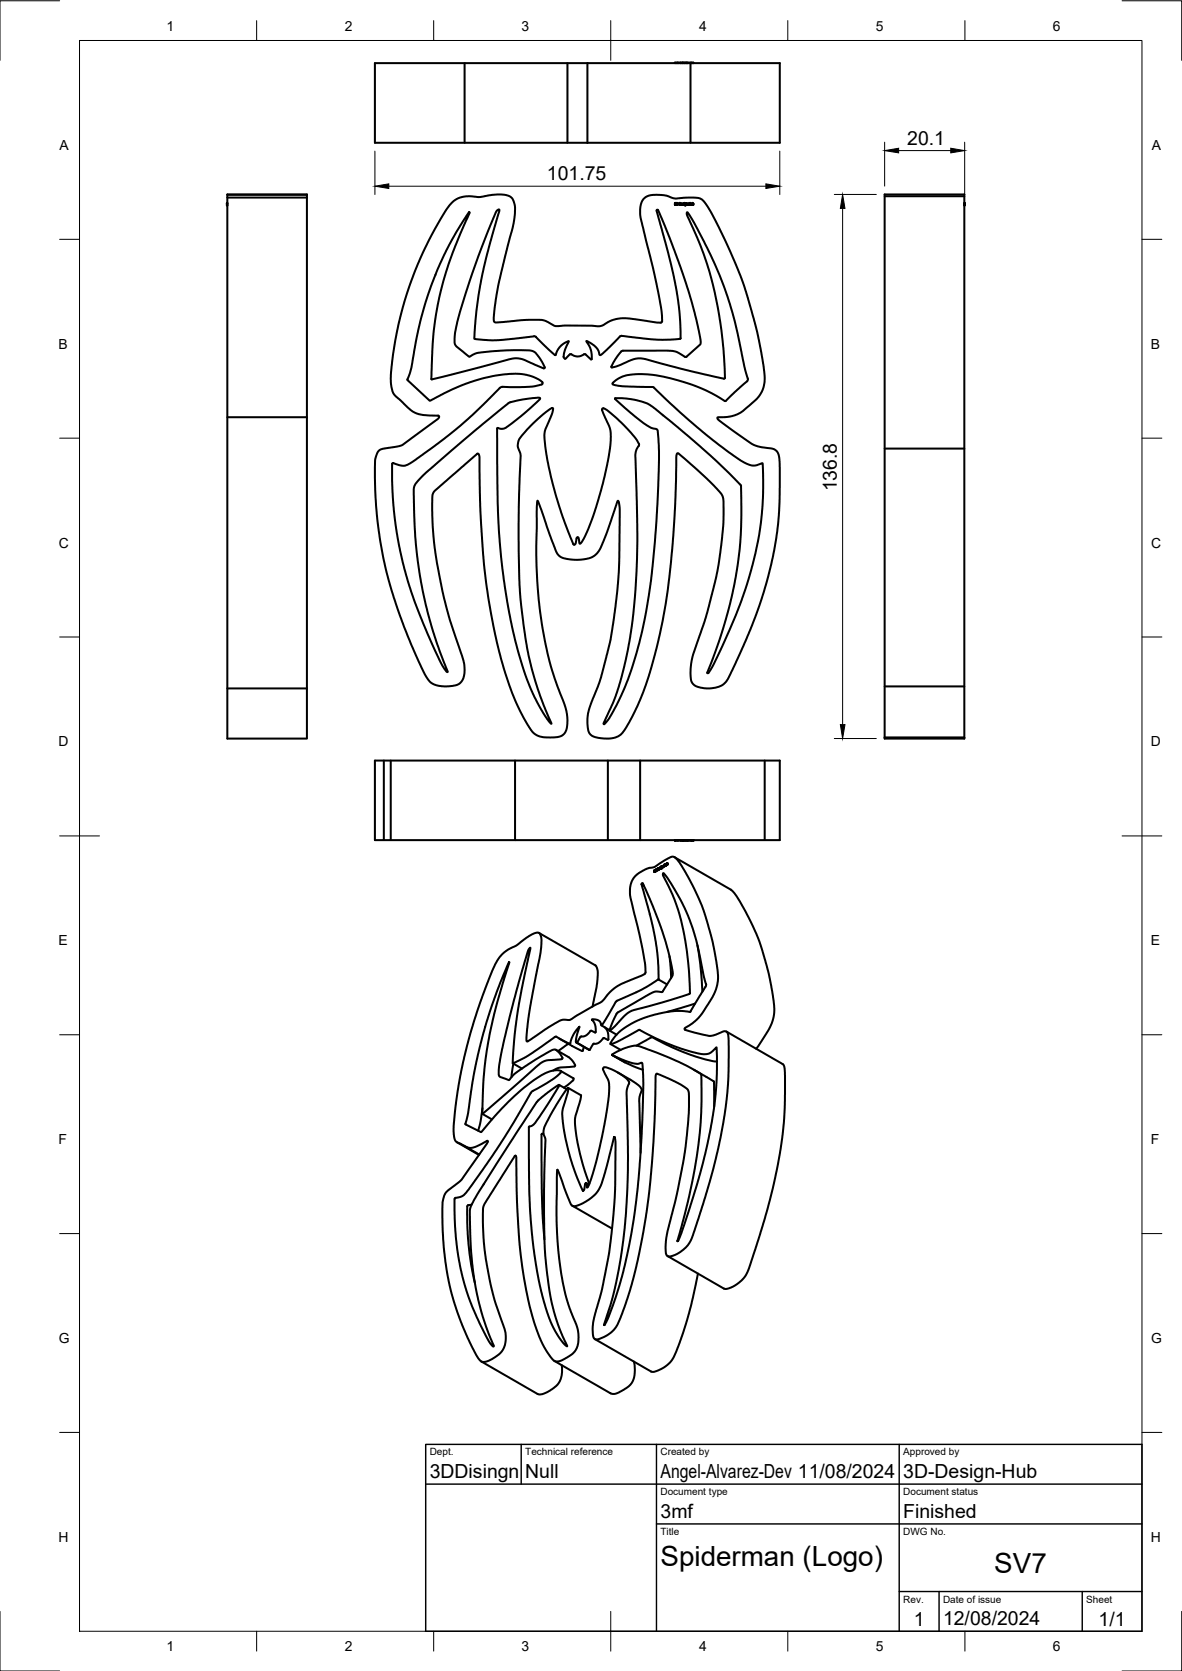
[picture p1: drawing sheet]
<svg xmlns="http://www.w3.org/2000/svg" width="297mm" height="420mm" viewBox="0 0 297 420" stroke-linecap="round" stroke-linejoin="round" font-family="sans-serif">
<!-- layer: Visible -->
<g fill="none" stroke="#000" stroke-width=".51">
<path d="M116.8 15.9v20M142.6 15.9v20M147.6 15.9h48.4v20h-48.4M147.6 15.9h-53.4v20h53.4M147.6 15.9v20M169.6 15.8v.1M169.7 15.8l-.1 .1M169.8 15.9h.1M169.8 15.8l-.1 .1M170.2 15.8l-.2 .1M170.2 15.8v.1M170.3 15.8l-.1 .1"/>
<path d="M170.3 15.8v.1M170.4 15.9h.1M170.4 15.8l-.1 .1M170.4 15.9h.2M170.9 15.8l-.2 .1M171 15.8l-.1 .1M171 15.8v.1M171.1 15.8l-.1 .1M171.1 15.8v.1M171.2 15.8v.1M171.4 15.8l-.2 .1M171.4 15.9h.1"/>
<path d="M171.4 15.8v.1M171.5 15.8h.1M171.6 15.8v.1M171.7 15.8l-.1 .1M171.8 15.8l-.1 .1M171.9 15.9h.1M171.9 15.8l-.1 .1M172.1 15.9h.1M172.1 15.8h.1M172.2 15.8l-.1 .1M172.3 15.8l-.1 .1M172.4 15.8h.1"/>
<path d="M172.4 15.8l-.1 .1M172.6 15.8l-.1 .1M172.7 15.9h.1M172.7 15.8l-.1 .1M172.8 15.9h.2M173.2 15.8l-.1 .1M173.4 15.9l.1 20M173.4 15.8l-.2 .1M173.6 15.8h.1M173.7 15.9h.1M173.8 15.8l.1 .1M174 15.9h.1"/>
<path d="M174.1 15.8h.1M174.3 15.9h.1M174.3 15.8l-.1 .1M57 51l.1 .2M57 51.5l.1 .1M57 51.6h.1M57 51.2l.1 .1M57 51.3h.1M57 51.3l.1 .2M57 51.5h.1M57.1 48.9h20v136.8h-20zM57.1 49.7h20"/>
<path d="M57.1 49h20M165.4 52.9l3.5 8.6 3.6 10 2.1 7.2 1.3 6.1 .2 1-.1 .8-3.5 3.1M165.4 52.8l-.2-.1-.2 .3 2.9 10.6 2.2 9.8 .7 5.3 .2 6.4M169.6 51.1h.3l-.1 .4-.2-.1 .2 .1-.1-.2 .1-.2zM170 51h.1a.26 .26 0 0 1 .3 .3 .26 .26 0 0 1-.2 .2h-.2zM170 51.1l.3 .1-.1 .3h-.2zM170.4 51.3l.2 .1zM170.7 51h.2a.25 .25 0 0 1 .2 .3 .25 .25 0 0 1-.2 .2h-.2zM170.8 51.1h.2v.4h-.2zM171.2 51.2h.2l.1 .2h-.3h.3l-.2 .1zM171.3 51.2l.1 .1zM171.6 51.2h.3h-.3l.2 .3h-.2l.2-.1z"/>
<path d="M172 51.1h.1M171.9 51.2l.1 .3zM172.1 51.2h.3l-.1 .5-.2-.1 .2-.1h-.2zM172.5 51.2h.3v.3l-.1-.3-.2 .3zM172.8 51.3l.2 .1zM173.1 51l.1 .2h.2l.1-.2v.5l-.1-.2h-.2l-.1 .2zM173.6 51.2l.1 .3 .2-.3v.3h-.3zM174 51l.3 .3-.1 .2h-.2zM222.3 49.3h20M242.3 51.4h.1M242.3 51.3v.1M242.3 51.3h.1"/>
<path d="M242.3 51.1l.1 .2M242.3 51l.1 .1M242.3 51.5l.1 .1M242.3 51.7h.1M242.4 51.4v.1M108.5 95.4l-.1-.1 .2-5.7a84.8 84.8 0 0 1 9-35.2l.4-.9-.1-.2-3.1 4.8-2.9 5.4a101 101 0 0 0-8.5 28.9l-1 3.2 5.5 5.1 3.3-1.6a38.5 38.5 0 0 1 20.2-5l2.4 .6 1.9 .9a.88 .88 0 0 1 .6 1l-2.7 .6-5 .1a5.8 5.8 0 0 0-3 .3l-6.9 6.7-3.1 2.8-6.4 5-5.3 3.9-1.7 .9a3.8 3.8 0 0 1-3.4-.5M134.7 84.7l1.7 1.8a11.3 11.3 0 0 0 3.2 2.8l.5-1.2 .9-1.2 .9-.7 1-.4-.6 1.3a4.2 4.2 0 0 0-.5 3l.4 .1 1-1.1h.4M134.7 84.7l-.5-.1-10.1 1-4.3-.3-.6-.2 .5-7 1.2-7.6 1.6-6.9 3-10.9h-.3l-.5 .5a193.8 193.8 0 0 0-10.2 29.7l-.3 2.4a1.93 1.93 0 0 0 .7 2l3 2.4 1.4-.8a57.6 57.6 0 0 1 14.5-.7 7.7 7.7 0 0 1 3 4.4h-.2M136.6 92.6l-5-2.2-1.4-.3h-1l-20.7 5.3M143.6 89.1l.7 .4 .9 .1 1.8-.6 1.5 1.4M171 85.1a43.9 43.9 0 0 1-13.4-.5l-1.3-.2-.5 .2-4.6 4.5a.37 .37 0 0 1-.5 .1 .37 .37 0 0 1-.1-.5l-.3-.7a6.2 6.2 0 0 0-2.9-2.3l.9 1.7 .4 2.3a.37 .37 0 0 1 .1 .4 .37 .37 0 0 1-.3 .2M172.5 89.7l-.2 .1a7.1 7.1 0 0 0-5.1-1.6h-10a1.84 1.84 0 0 0-2 1.3l-1.6 2.8a3.2 3.2 0 0 0 2.3-.5l3.1-1.4 2.1-.3 12.1 3.1 8.7 2"/>
<path d="M181.9 95.2l.3-.2-.4-6.8-1.2-9.6a95.1 95.1 0 0 0-8-24.7 .24 .24 0 0 1-.1-.4 .24 .24 0 0 1 .3 0l1.6 2.4 3.4 6.5 2 4.4 2.2 5.3 2.6 8.7 2.4 11.3 .9 3.1a.83 .83 0 0 1-.5 1l-5 4.6M57.1 104.9h20M98.9 116.4l-.3 .2M110.1 104.5l-3.9-.2-2-.5-1.6-1.2-2.9-2.7a4.7 4.7 0 0 1-1.5-4.2l.2-3.3 .9-6.7 .9-4.6 1.4-5.2 1.4-4.4 2-5 2.8-6.1 1.9-3.6a19.7 19.7 0 0 1 4.5-6.4l1.3-.7 1.7-.3 3.4 .2 4.4-.7 1.7 .1 1.3 .3a3.2 3.2 0 0 1 1.4 3 42.5 42.5 0 0 1-1.7 9.1l-2.5 10.4-1.1 7.8a1.24 1.24 0 0 0 .3 1.5l9.4-.7a7.1 7.1 0 0 1 5.6 1.5l11.3 .1 3.4-1.6 2.4-.4 1.6 .1 7 1h1l.3-.3a81.9 81.9 0 0 0-3-16.2l-2.5-10.7a4.5 4.5 0 0 1 1.2-4.2l.9-.5 1.2-.2 2.7 .1 1.2 .3a4.5 4.5 0 0 0 3.5 .3h.7a7.9 7.9 0 0 1 4 .4l1.2 1.3 1.8 3.1a111 111 0 0 1 10.7 27.9l1.3 6.2 .9 5.9a7.7 7.7 0 0 1-3.6 7.2 9.4 9.4 0 0 1-4.6 2.9l-3.3 .3a.34 .34 0 0 0-.5 .3 .34 .34 0 0 0 .4 .4l8.4 6.1 2.1 .7 3.3 .5 .7 .4 .5 .7 .3 1.3 .1 2.3-.2 11-.5 5.3-.9 5.4a123.2 123.2 0 0 1-12 32.2l-.5 .5a7.3 7.3 0 0 1-7.7 0l-.3-.4a14.1 14.1 0 0 1 .8-8.7l3-8.8 2.6-10.4 1.4-11.3 .1-4.4-.1-2.9a5.8 5.8 0 0 0-2-2.7l-4.5-4.3-4.7-4.1a.31 .31 0 0 0-.4 0 .31 .31 0 0 0-.1 .4l-.4 13.4-.5 8.7-1.3 11.9-1.3 7.7-1.9 8.4-2.3 7.8-2.2 5.4-2 3.9-1.4 2.3a5.1 5.1 0 0 1-5.3 1.8l-1.7-.3a2.62 2.62 0 0 1-2-3l-.1-1.6 .4-2.2 3-8.3 2.5-9.6 .8-5.4 .9-7.4 .4-6.8 .1-13.1-.4-2.1-4 11-.8 1.6-1.1 1.2a10.1 10.1 0 0 1-8.8 .1l-.9-1.2-4.6-12.7-.2 1.7v6a107.3 107.3 0 0 0 5 38.4l2.4 6.7 .3 2.6-.3 2.4a3.1 3.1 0 0 1-3.6 1.7h-.7a5.4 5.4 0 0 1-5.6-3.5 81.6 81.6 0 0 1-8.8-26.7l-1.3-7.7-.7-5.6-.9-13.6-.2-13.3-.1-.7-.2-.2h-.3M110.1 104.5a.57 .57 0 0 1-.2 1l-8.9 6.5-4.5 .8a2.87 2.87 0 0 0-2.2 3 106.9 106.9 0 0 0 10.2 48.9l2.2 4.7 1 1.6a4.9 4.9 0 0 0 4.5 1.6l2.1-.2 1-.4a5.2 5.2 0 0 0 1.3-5.4l-.6-2a120.6 120.6 0 0 1-4.3-13.9l-2.3-11.8-.8-8.9a19.9 19.9 0 0 1 .2-6l.5-.7 10.6-9.2M127.7 101.4l-8.4 6.9-11.6 10a12.4 12.4 0 0 0-3.6 4.1l-.1 4.9 .4 7.9 .6 5.9 .8 5.2 1.2 5.8 1.4 5.1 1.6 5 2.5 6.8a6.5 6.5 0 0 1-2-3l-3.1-6.7-3.2-8-1.8-5.5-1.2-4.4-1.3-6.3-.9-6.8-.4-4.6v-7.1M127.8 101.4a16.9 16.9 0 0 1 7.9-1.3l-.3 .5a50 50 0 0 1-8.9 7.2h-.6l-.8-.2-.2 .1M138.7 102.6l-2.2 1.6-2.8 2.6a15.5 15.5 0 0 0-3.4 4l-.2 1.4 .8 2.5-.5 13.1v11.6a104.6 104.6 0 0 0 5.7 36.6l2.5 6-1.7-2.2-2.5-4.4-1.8-4.1-1.3-3.8a165.3 165.3 0 0 1-6.3-48.6l-.1-11.2M138.7 102.6l.3 .1-.2 1-1.8 4.5a15.5 15.5 0 0 0 .4 6.5l1.1 5.4 1.4 5.1 1.6 4.9 2.6 6.7M154.6 100.3l6.2 5.4a7.9 7.9 0 0 0 4.3 2.3l.2 .4 .3 5.1-.4 13.4-1.2 15.4-1.1 8.3a88.8 88.8 0 0 1-8.8 28.2l-1.3 2.2-1.1 1.1v-.2l3-6.9 2.2-7.6 1.5-7.3 1.1-9.7a329.5 329.5 0 0 0 .2-36l.2-1.2 .6-1M154.6 100.3l-.1-.1a15.5 15.5 0 0 1 9.4 2l12 10 4.2 3.8 6 5.9M160.5 111.6a33.6 33.6 0 0 0-8.3-8.7 .48 .48 0 0 0-.7-.2 .48 .48 0 0 0-.1 .7l1.9 4.4 .2 2.9-.9 6.2-2.1 8.4a37.6 37.6 0 0 1-4.5 11.3h-.4l-.2-1.3-.3-.2"/>
<path d="M160.6 111.6l-.1 .5M182.4 100.8l-.1 .1a44.9 44.9 0 0 0-21.9-6.8 7.8 7.8 0 0 0-6.5 2.4l.5 .3 2.1 .3 7.5 .2 .3 .1a132.1 132.1 0 0 0 23 19.1l1.5 .5a4 4 0 0 0 2.7-.5l.2 .8 .1 6.7-.7 8-1.3 7.1-1.7 6.5-1.1 3.6a141.2 141.2 0 0 1-8.8 19.8l-.3 .3-.2-.2a104.6 104.6 0 0 0 8.5-46.8M222.3 112.8h20M144.1 136.8l.2 .1M144.9 135.4l-.2 1.2-.4 .4M145.1 135.1l-.2 .2M186.1 121.9l.1 .4M57.1 173.1h20M222.3 172.6h20M94.2 191.2h101.8v20h-101.8zM96.5 191.2v20M98.2 191.2v20"/>
<path d="M129.4 191.2v20M152.8 191.2v20M160.9 191.2v20M192.2 191.2v20M222.3 185.4v.3h20v-.3M222.3 185.4v-136.5h20v136.5M222.3 185.4h20M164.4 218.9l.1 .1M164.5 218.8v.2M164.5 219l-.1 .1M164.5 218.9v.1M164.5 219h.2"/>
<path d="M164.6 219.1l-.2 .1M164.6 218.8h.1M164.6 218.9l-.1 .1M164.6 219v.3M164.7 218.9l-.1-.1v.2M164.7 219v.1M164.7 219h.1M164.7 218.9l-.2-.1-.1 .2M164.7 218.7v.3l.2-.3-.1 .1M164.9 218.7l-.2 .5M164.9 219v.1M164.9 218.9v.1"/>
<path d="M164.9 218.6l.1 .1M164.9 218.9l.1 .1M165 218.8v.1M165 218.7v.2M165 218.7h.1M165 218.7h-.3v.4l.5-.4M165.2 218.7l-.2 .1h.2M165.2 218.4v.3M165.3 218.5l.1-.1v.1l-.2 .2M165.3 218.7l-.1 .1M165.4 218.4l-.1 .3M165.4 218.7v.1"/>
<path d="M165.4 218.7h.1M165.4 218.3h.1M165.5 218.6v.1M165.5 218.3v.2M165.5 218.4v.2M165.5 218.5v.1M165.5 218.3l-.3 .1v.4l.3-.3M165.6 218.5h.2M165.6 218.3v.1M165.7 218.3v.1M165.7 218.3l-.1 .1M165.7 218.5h.1"/>
<path d="M165.7 218.2l.1 .2M165.8 218.4l-.1 .2M165.8 218.4h.1M165.8 218.4l-.1 .1M165.8 218.3h.1M165.9 218.2h.2M165.9 218.3l.1 .1M165.9 218.1l.1 .1M166 218.3l-.4-.1v.4M166 218.2l-.1 .1M166 218.4h.1M166.1 218.1h.1"/>
<path d="M166 218.2h.1M166 218.2l.1 .1M166.1 218.1l-.3 .2M166.1 218.2h-.1M166.1 218.3l-.3 .1M166.1 217.9v.4M166.1 218l.1 .3M166.1 217.9v.1M166.2 218.3h-.1M166.2 218.3h.1M166.2 218.1h.1M166.2 218.3l.1 .1"/>
<path d="M166.2 218v.1M166.3 218.2v.2M166.3 218.3v.1M166.3 218.2l-.1 .1M166.3 217.9v.2v-.1M166.3 218.2h-.1M166.3 217.9h.1M166.4 218.2v.1M166.4 217.8l.1 .4M166.5 217.9h-.3l.1 .3M166.5 218.1l-.2 .3M166.5 217.8l.1 .3"/>
<path d="M166.6 217.8h.1M166.6 217.8v.2M166.7 217.8h.1M166.7 217.7v.3M166.7 217.7h.1M166.7 217.7l-.2 .1v.3l.1-.3M166.8 217.7l-.1 .3M166.8 217.7l-.1 .1 .2-.1M166.9 217.4v.2l.4-.3-.1 .4M166.9 217.6l.1 .2M166.9 217.8h.1M167 217.5l-.1-.1 .1 .5 .1-.3"/>
<path d="M167 217.6l.1-.1v.2M167.2 217.3l.1 .4M167.3 217.6h.1M167.4 217.5l-.1-.2v.3M167.4 217.2l.1 .4M167.4 217.5h.1M167.5 217.6h-.2M167.5 217.6h-.1M167.5 217.5v.1M167.5 217.3l-.2 .2v-.2M167.6 217.5h.1M167.6 217.2v.1"/>
<path d="M167.6 217v.2l.2-.1M167.6 217.4h.1M167.6 217.1v.2M167.6 217.1l-.1 .4M167.6 217.1h.1M167.7 217.2l-.1 .2M167.7 217.1h.1M167.7 217.3v.1M167.7 217.2l.1 .2M167.8 217.1l-.2 .4M169.5 215.5l14.1 8.2 1.1 1 .8 1.3a58 58 0 0 1 7.6 18.3l1.3 7.4 .1 3.5-.5 2.1-.7 1.3-3.3 5.1M169.6 211.2v.1"/>
<path d="M169.7 211.2l-.1 .1M169.7 211.3h.2M170 211.2h.2M170.3 211.2l-.1 .1M170.3 211.3h.1M170.4 211.2h.2M170.7 211.2h.3M171 211.2v.1M171 211.3h.1M171.2 211.2h.1M171.3 211.2l-.1 .1M171.5 211.2l-.2 .1"/>
<path d="M171.5 211.2v.1M171.6 211.2h.1M171.8 211.2l-.1 .1M171.9 211.2l-.1 .1M171.9 211.2h.1M172.1 211.2h.1M172.1 211.2v.1M172.2 211.2l-.1 .1M172.3 211.2l-.1 .1M172.4 211.2l-.1 .1M172.5 211.2h.1M172.7 211.2l-.1 .1"/>
<path d="M172.7 211.2v.1M172.8 211.2l-.1 .1M172.8 211.2h.1M172.8 211.2h.2M173.1 211.2h.1M173.4 211.2l-.2 .1M173.5 211.2l-.1 .1M173.6 211.2h.2M173.9 211.2l-.1 .1M174 211.2h.1M174.2 211.2l-.1 .1M174.2 211.2v.1"/>
<path d="M174.3 211.2l-.1 .1M174.3 211.2h.1M135.5 234.6l14.3 8.3 .4 1.4-.1 2.1-1.2 6.7M161.2 222.4l.1-.2 .3 .2M161.5 222.1l-.2 .1M161.5 222.1l2.1 4.7 2.5 6.3 2.3 8a10.7 10.7 0 0 1 .6 4.1l-2.6 4.2-1.6-.1-.6 .2-7 3.9a5.4 5.4 0 0 0-3.4 4.1l-.6 1.5M161.8 222.7l-.6-.3 2.3 8.4 1.3 6.2 .6 4.4 .1 4.7M175.3 237.6a90.4 90.4 0 0 1 1.2 11.8M149.6 259.6l-1.1-.4-1.2 1.2-1.2 .2M151.1 257.8l2.1 1.2M152 258.3l.7 1.2 .2 1.8M153.2 259l.1 .1"/>
<path d="M153.2 259.1l1.7 1.1M154.7 252l-3.2 5.5a.27 .27 0 0 1-.4 .3 .27 .27 0 0 1-.1-.4l-.3-.5-.5-.4-1.4-.2 .8 1.5 .1 1.6-.1 .2M160.5 259h.3a43.5 43.5 0 0 0 16.4 6.1l1.3-.4 1.6-1.3v8.7l-.7 6.7-1.6 8.7-1.9 7.8-4 12.7-1.1 3.1-.6 .9M162 244.9l.2-.6v-1.2l-.7-4.3-3.2-13.6 .2-2.7 .7-1.7 1.3-1.3 2.1-1.1 1.9-.4 2.6-1.7 1.6-.8a1.95 1.95 0 0 1 2 1.3l.6 1a59 59 0 0 1 7.7 18.6l1.4 8.1v2l-.4 2-1 2.3-2.5 4-1.9 2-2.5 1.7v.3l.3 .2a21.4 21.4 0 0 0 6.4 1.4l3.2-1.1 .5 .1 .4 .6 .2 6-.3 8.4-1 7.8-1.9 9.1-2.7 9.6-3.1 9.7-1.1 2.4-1.5 1.4-1.5 1-1 .4-.9 .1-.5-.2-.3-.5v-1.3l.1-2.7 2.9-12 2-10.9 .8-8.5v-4.9l-.3-1-1.4-1-2.4-1.3-4-1.6-.3 .7-.2 10.8-1.1 15.8-1.1 8.7-2 10.8-1.9 7.4-1.4 4.4-1.7 4.3-1 1.4-.9 .9-1.5 .9-1.5 .6a1.02 1.02 0 0 1-1.1-.2 1.02 1.02 0 0 1-.3-1l.1-3.3 2.4-9.2 1.6-7.8 .6-5 .9-11.2 .1-11.6-.3-1.5-3.2 11.7-1 2-.9 1a8.7 8.7 0 0 1-5.2 2.7l-.7-.5-3.3-8.7-.2 14.3a66.4 66.4 0 0 0 3.4 20.9l1.9 4.8 .2 1.5-.1 1.9-.3 1.3-.5 1-.9 .8-1.9 1.2a1.95 1.95 0 0 1-2.7 .1l-.8-.9a39 39 0 0 1-5.6-15l-1.3-7.4-.8-6.6-.6-9.7-.1-11.3-.2-.4-.8 1-7.2 11.4a6.3 6.3 0 0 0-.3 3.4l.5 8 1.7 9.5a64.4 64.4 0 0 0 3.1 9.6l.4 1.7 .1 1.5-.2 1.5-.6 1.3-.8 .9-1.8 1.3-1.6 .7-1.2-.1-1.3-1.7-2.4-5-2.3-5.7-1.6-5.2-1.1-5.6-.7-5.7-.3-7.3v-3.8l.2-1 .7-1.5 4-3.3 6.2-8.9 .3-.6-.2-.1-2.5 1.3-1.6 .4-1-.2-2.7-1.4a5.6 5.6 0 0 1-.6-4.1l1.2-9.9 2.1-9.6 2.6-9.2 3.8-10.2 1.6-2.9 1.5-1.7 2.9-1.6 3.3-2.4 1.2-.7 .8-.2a1.43 1.43 0 0 1 1.1 1.8l-.3 3.3-2.9 15.5-.6 6.4a.27 .27 0 0 0 .1 .3 .27 .27 0 0 0 .4 0l5-3.5 2.8-1.6 .9-.3h1.8l7.6-4.3 .9-.8 1.5-1.9 2.1-1.6 6.6-2.9M165.5 246.1l-.1 .2M167.6 247.5l-2.2-1.2-4.2 2.5-6.1 2.8-.4 .3M168.2 240.4l.5 5.5M173.4 254.4l-2.2-.2-2.9 .1-5.8 1.4a15.5 15.5 0 0 0-8.3 5.4l-.7 1a.21 .21 0 0 0-.2 .3 .21 .21 0 0 0 .3 .1l1.5-.6 5.4-2.9M173.4 254.4l3.4-5.5a1.8 1.8 0 0 0 .3-2.5l-2.1-9.8-1.8-5.5-1.1-2.8-1.9-3.4-2.5-4.2-1-1.2v.7l2 4.2a66.5 66.5 0 0 1 4.6 25.5l-7.1 2.2-7.5 2-1.7 1.2-3.7 3.8M174.7 252.3l-7 2.1M182.5 259.4l14.2 8.1 .4 .6 .2 2.3v6.5l-.6 8.2-1.2 7.6-2.1 9.3-2.4 8.3-3.1 9.5-1.4 2-2.3 1.7-1.3 .5h-.9l-14.2-8.2M121.2 278.6l-.4 3.1-.6 2.6"/>
<path d="M128.9 267.4l2.3 1.3M129 267.4l-.5 3.4M139.7 264l3.4 1.9 .7 .8 .7 1.1M140.5 272.8l1.9 1.1M140.6 261.2l5.7 3.1M140.9 269.3l-1.1-.2-1.5 .3-2 .8-1.4 .9a70.3 70.3 0 0 0-13.2 12.6l-.9 .9-3.8-1.9v-.2M140.9 269.3l3.2 1.8M140.9 269.3a1.72 1.72 0 0 1-1 1.3l-5 3.2a3.2 3.2 0 0 0-2.2 2.3l-7.2 11.8-7.7 11.2-1.3 1.4-.8 .4-1.2 .3-.3 .3 .1 4.7 .3 5.5 .6 4.3 1 5 1.5 5 2.1 5.1 3 6.1 1.1 1.4 .2-.2-1.4-3.2-1.6-5-.9-3.3-1-5-.9-8.1-.2-9.8 .9-2.1 1.6-2.6 14.3-22.2 2.8-2.4 2.8-1.9-2 3.5-3.9 5.9a2.06 2.06 0 0 1-1.6 1.1M142.8 273.6l3.2 1.8M142.8 273.7l-1.5 5.8 .3 4.2 1.8 7.8 1.3 3.9 1.8 4M142.8 273.6h-.1l-.2 .2-1.3 1.8-3 5.1a7.4 7.4 0 0 0-1.6 4.2l.5 1.7-.3 8.7-.1 10.2 .2 8.1 .4 5.2 .9 6.7 1 4.2 1.6 4.9 1.7 3.9-1-.8-1.2-1.6-2-3.9-2-6.4-1.4-6.4-1.1-7.8-.6-8.2-.3-12.2v-7.8l.1-.2M142.9 262.5l-2.6 1.8"/>
<path d="M143.1 262.4l-3.4-1.8-7.4 5.1-3.5 1.6 .4-6 .8-6.1 1-6.2 2.3-10.3-.1-.4-.6 1-3.4 12.1-2.4 9.7-1.4 7-.1 2 .2 .6 2.4 .9 .7-.8a12 12 0 0 1 3.8-2.9l6.2-3.8a1.27 1.27 0 0 1 1.9 .6l.5 .7a.5 .5 0 0 1 .4 .5 .5 .5 0 0 1-.3 .4l-3.6 .3-1.5 .7-14.8 12.7M143.3 262.3l-.1 .1M144.1 271.1a1.38 1.38 0 0 1-1 1.3l-1.4 1.1M144.3 268.2l-3.5 .2-1.8 .8M144.5 267.8l-.1 .3M144.8 262.1l3.4 1.9M145 262.1l-.3-.1 .1-.7 .8-3.1-1.4 1.8-.9 2.3M146 275.4l-.2 1.3-1.3 4.8 .1 2.2 .5 3.2a61.6 61.6 0 0 0 3 10.8M146.1 260.6l-.3 .2-.8 1.3 3.1 1.9M146.7 263.2l-.4 1.1M151.5 261.1l-.7 .8-.9 .5a1.16 1.16 0 0 0-1.2 .8l-.6 .8M151.5 261.1l.3-.1 1 .5 .1-.2"/>
<path d="M151.5 268.9a.6 .6 0 0 1 .9-.5 11.6 11.6 0 0 1 5.7 3.6l-.1 .5M151.5 268.9l1.3 2.5 .3 1-.1 2.7-.3 2.8-1.1 6.6-1.6 7-1.4 4.8-1 2.3-.3-1.1a.95 .95 0 0 0-.4 1.1l-.3 .8M153.4 262.5l2.6 1.5M153.8 265.3l4.7 1.9a3.9 3.9 0 0 0 2.9 .1l.3 4.9-.3 9.6-.7 11.6-1.1 10.5-1.4 9-1.5 6.7-2 6.8-1.6 4.4a4.9 4.9 0 0 1-1.3 2.4l2-6.4 1.1-4.5 1.1-5.9 1-7.7 .6-8.3 .2-6.3-.2-14.7a21.2 21.2 0 0 1 0-5.6l.4-1.3M153.8 265.3l3.2 1.8M153.9 265.1l2.2-1.2 1.7-.6 1.6-.4 1.1 .1 4.9 1.8 5.4 2.3 4.3 2.3 1 .6 .2 .3M153.9 265.1l-.1 .2M155.2 269.7l3.2 1.8a6.2 6.2 0 0 1 2.9 2.4M157 267.1l4.5 1.9M157 267.1h.1M161.3 273.9l-.7 2.6 .4 13.4M163.7 260.8l-3.8 2.1"/>
<path d="M163.7 260.8h.2a45.9 45.9 0 0 0 16.3 6.1M174.3 269l4.1 2.3a1.37 1.37 0 0 1 1.1 1.9v5M176.3 270.3v6.7l-.2 5.2-.9 7.9-2 10.8-2.9 11.2M114.8 287.2l5.6 3.2M116.5 288.1l3.9 2.2M121.2 280l.2-6a117.6 117.6 0 0 1 6.1-30.4l.5-1.7-3.2 7.7-3.3 10-2.3 9.7-1.5 10.4-.8 2.9M121.2 280.1l2.4 1.4M136.1 285.3l.1 15.4 .6 11M136.2 285.1l-.1 .1M136.6 285l-.4 .1M146.5 299.4h.1M147.3 297.5l.7 .4"/>
<path d="M117.7 303l-.1 .1a64 64 0 0 0 1 16.1l.7 3.3M118.5 302.9l-.9 .1M143.8 303.2l10 5.7M151.8 333l.2 .1M175.4 320.2l-1.8 8.4-2.8 9-1.9 4.3-1 1.1-1 .8-1.9 .9-1.3 .2-14.2-8.2M120.9 342.3l14.6 8.3 1-.1 1.1-.5 1.5-1 1.2-1.1 .8-2 .1-2.6M139.3 342.2l14.1 8.1a4.1 4.1 0 0 0 3.7-1.1l1.3-1 .9-1.7 .2-1.8-.2-2.3"/>
<circle cx="172.2" cy="51.3" r=".13"/>
<circle cx="174.1" cy="51.3" r=".14"/>
</g>
<g fill="#000">
<circle cx="164.5" cy="219" r=".25"/>
<circle cx="172.8" cy="211.3" r=".25"/>
</g>
<!-- layer: BORDER -->
<g fill="none" stroke="#000" stroke-width=".25">
<path d="M15 .2h-15v15M20 10.2h267v400h-267zM64.5 5.2v5M109 5.2v5M153.5 5.2v10M198 5.2v5M242.5 5.2v5M282 .2h15v15M15 60.2h5M287 60.2h5M15 110.2h5M287 110.2h5"/>
<path d="M15 160.2h5M287 160.2h5M15 210.2h10M282 210.2h10M15 260.2h5M287 260.2h5M15 310.2h5M287 310.2h5M15 360.2h5M287 360.2h5M0 405.2v15h15M64.5 410.2v5"/>
<path d="M109 410.2v5M153.5 405.2v10M198 410.2v5M242.5 410.2v5M297 405.2v15h-15"/>
</g>
<!-- layer: TITLEBLOCK -->
<path d="M107 363.2h180v47h-180zM107 373.2h180M131 363.2v10M165 363.2v47M226 363.2v47M165 383.2h122M226 400.2h61M236 400.2v10M272 400.2v10" fill="none" stroke="#000" stroke-width=".36"/>
<!-- layer: FD_Dimensions -->
<path d="M94.2 38v10.9M196 38v10.9M222.3 35.8v11M225.8 37.9h13.1M242.4 35.8v13.1M97.7 46.8h94.8M209.7 48.9h10.5M211.8 52.4v129.8M209.7 185.7h10.5" fill="none" stroke="#000" stroke-width=".25"/>
<path d="M222.3 37.9l3.5-.6v1.1zM238.9 37.3l3.5 .6-3.5 .5zM94.2 46.8l3.5-.6v1.2zM192.5 46.2l3.5 .6-3.5 .6zM211.8 48.9l.5 3.5h-1.1zM211.2 182.2h1.1l-.5 3.5z" fill="#000" stroke="#000" stroke-width=".25"/>
<g font-size="7">
<text x="166" y="393.7">Spiderman (Logo)</text>
<text x="249.9" y="395.4">SV7</text>
</g>
<g font-size="4.9">
<text x="228" y="36.4">20.1</text>
<text x="137.4" y="45.4">101.75</text>
<text x="210.3" y="123.6" transform="rotate(-90 210.3 123.6)">136.8</text>
<text x="108" y="371.7">3DDisingn</text>
<text x="132" y="371.7">Null</text>
<text x="166" y="371.7">Angel-Alvarez-Dev 11/08/2024</text>
<text x="227" y="371.7">3D-Design-Hub</text>
<text x="166" y="381.7">3mf</text>
<text x="227" y="381.7">Finished</text>
<text x="229.6" y="408.8">1</text>
<text x="237" y="408.7">12/08/2024</text>
<text x="276.1" y="408.8">1/1</text>
</g>
<g font-size="3.5">
<text x="41.9" y="7.7">1</text>
<text x="86.6" y="7.7">2</text>
<text x="131.1" y="7.7">3</text>
<text x="175.7" y="7.7">4</text>
<text x="220.1" y="7.7">5</text>
<text x="264.6" y="7.7">6</text>
<text x="15" y="37.7">A</text>
<text x="289.5" y="37.7">A</text>
<text x="14.7" y="87.7">B</text>
<text x="289.2" y="87.7">B</text>
<text x="14.8" y="137.7">C</text>
<text x="289.3" y="137.7">C</text>
<text x="14.7" y="187.7">D</text>
<text x="289.2" y="187.7">D</text>
<text x="14.7" y="237.7">E</text>
<text x="289.2" y="237.7">E</text>
<text x="14.7" y="287.7">F</text>
<text x="289.2" y="287.7">F</text>
<text x="14.8" y="337.7">G</text>
<text x="289.3" y="337.7">G</text>
<text x="14.7" y="387.7">H</text>
<text x="289.2" y="387.7">H</text>
<text x="41.9" y="415.2">1</text>
<text x="86.6" y="415.2">2</text>
<text x="131.1" y="415.2">3</text>
<text x="175.7" y="415.2">4</text>
<text x="220.1" y="415.2">5</text>
<text x="264.6" y="415.2">6</text>
</g>
<g font-size="2.5">
<text x="108" y="366">Dept.</text>
<text x="132" y="366">Technical reference</text>
<text x="166" y="366">Created by</text>
<text x="227" y="366">Approved by</text>
<text x="166" y="376">Document type</text>
<text x="227" y="376">Document status</text>
<text x="166" y="386">Title</text>
<text x="227" y="386">DWG No.</text>
<text x="227" y="403">Rev.</text>
<text x="237" y="403">Date of issue</text>
<text x="273" y="403">Sheet</text>
</g>
</svg>
